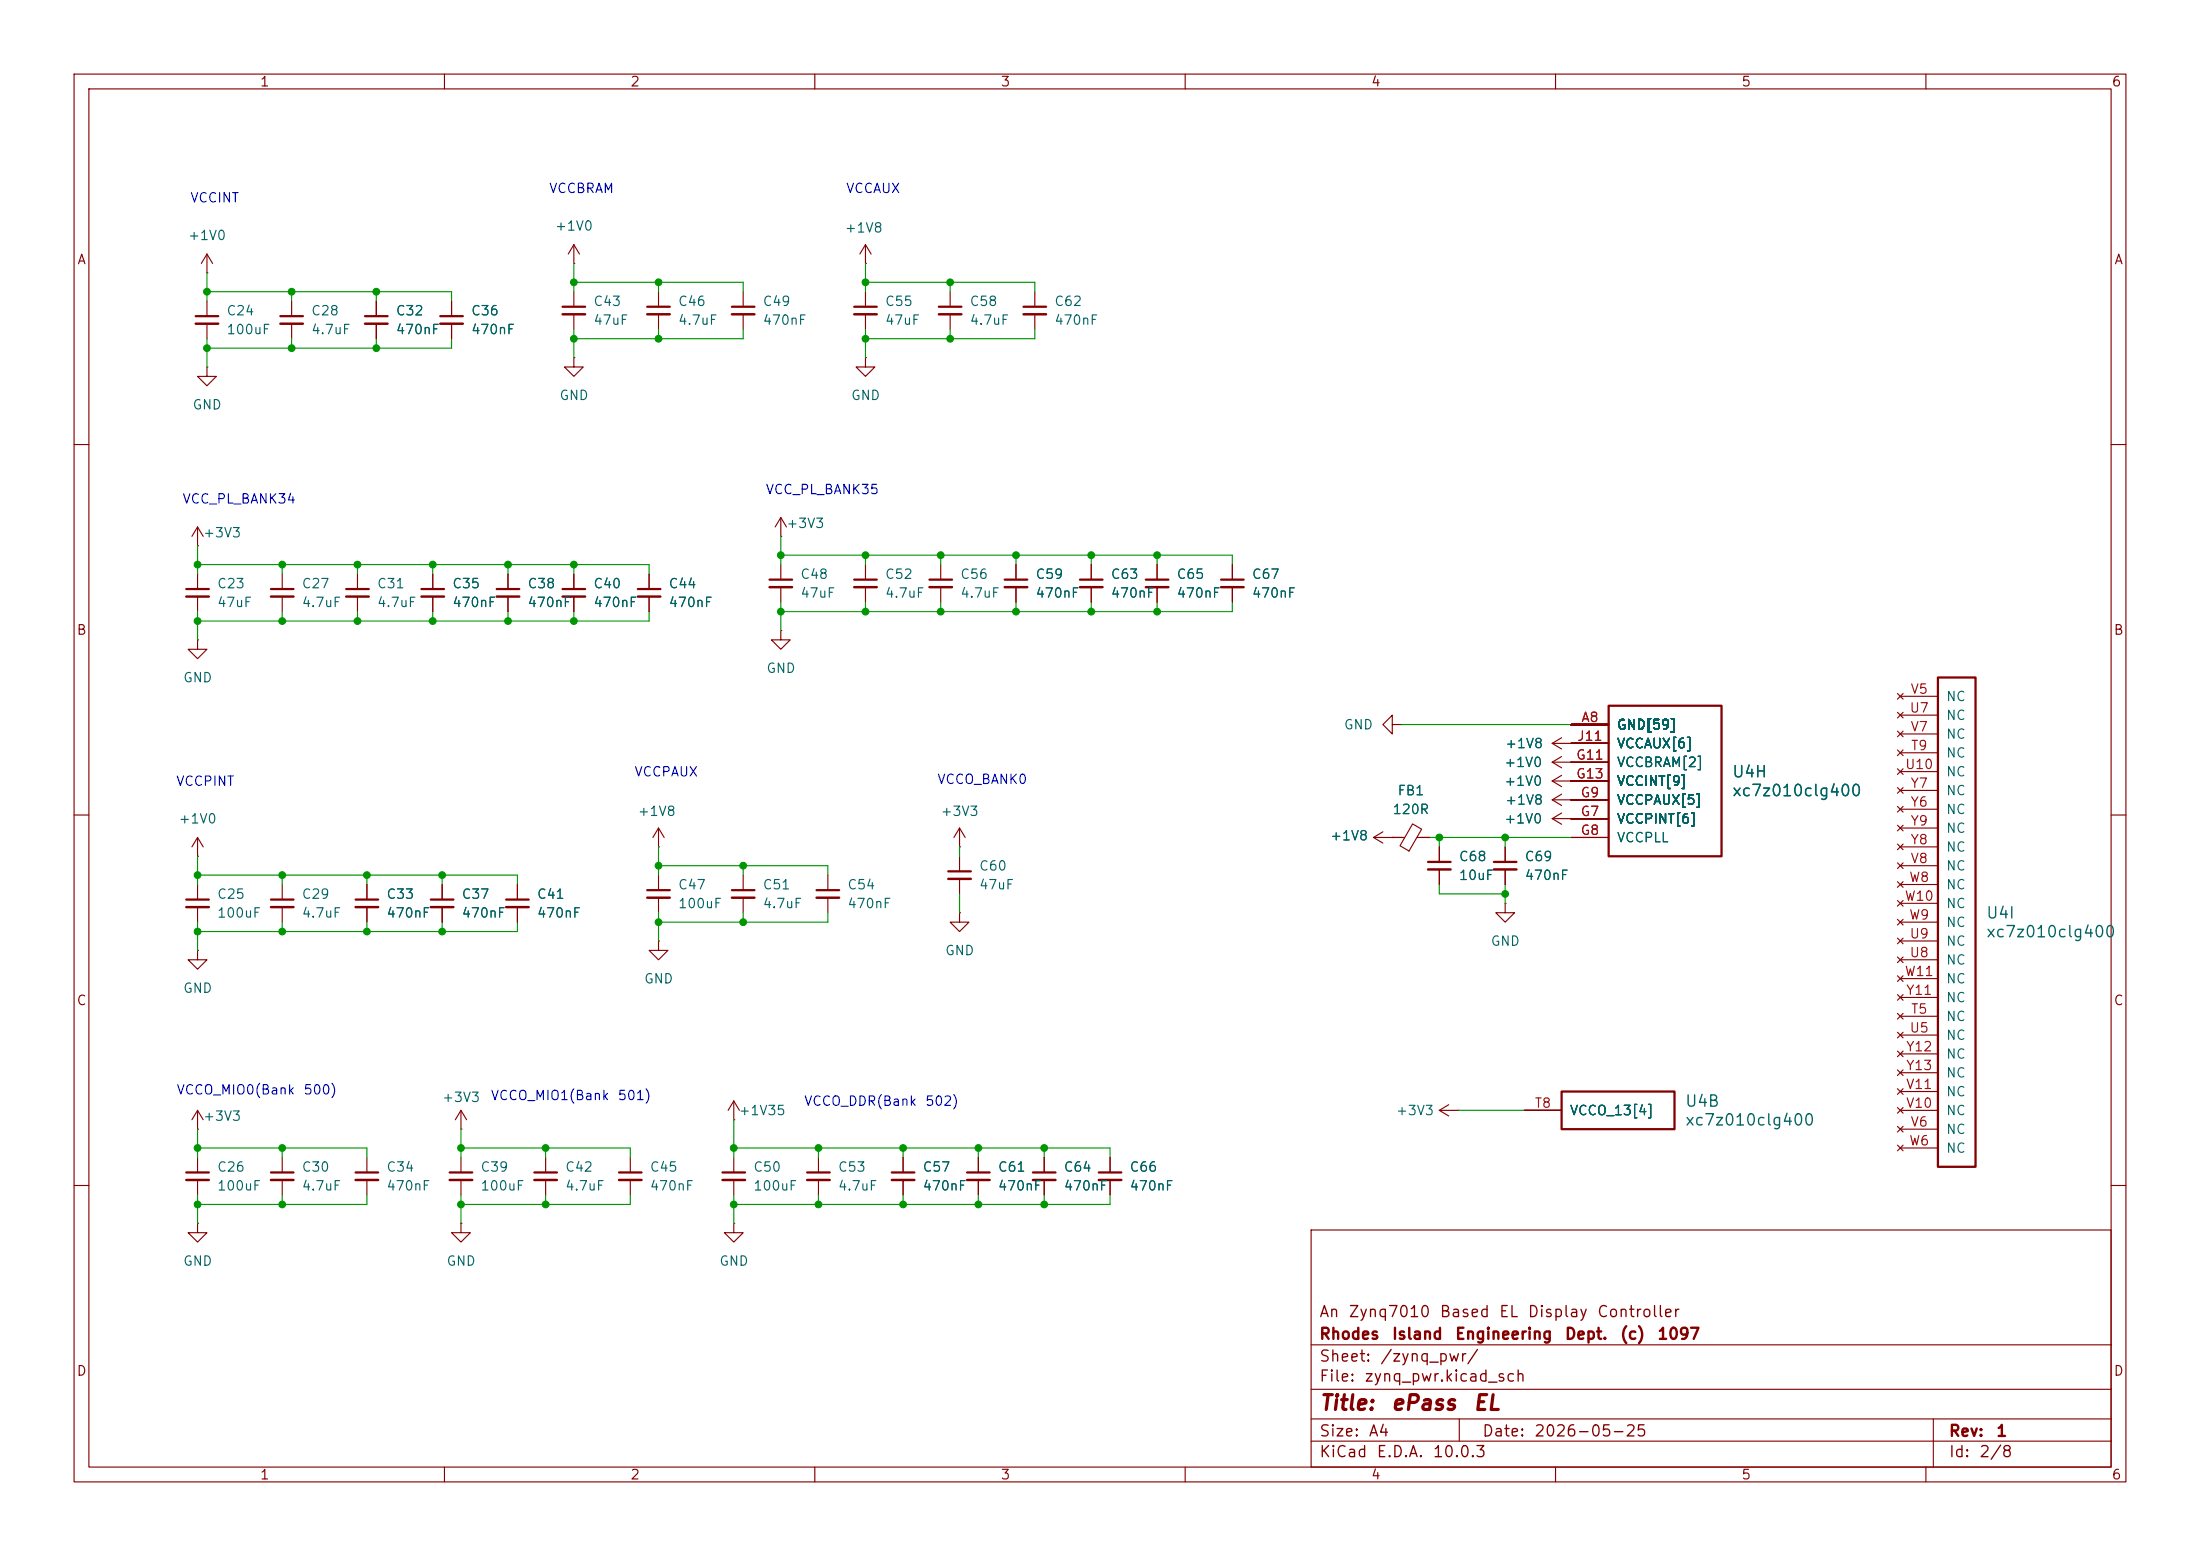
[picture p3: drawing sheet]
<svg xmlns="http://www.w3.org/2000/svg" width="297mm" height="210mm" viewBox="0 0 297 210" stroke-linecap="round" stroke-linejoin="round" font-family="sans-serif">
<g fill="none" stroke="#840000" stroke-width=".15">
<path d="M10 10h277v190h-277zM12 12h273v186h-273zM60 10v2M110 10v2M160 10v2M210 10v2M260 10v2M27.9 36.8h.1M27.9 34.3l-.7 1.3M27.9 34.3l.8 1.3M27.9 34.3v2.5M77.5 35.6h.1"/>
<path d="M77.5 33l-.8 1.3M77.5 33l.7 1.3M77.5 33v2.6M77.5 39.4v2M88.9 39.4v2M100.3 39.4v2M116.8 35.6h.1M116.8 33v2.6M116.8 39.4v2M116.8 33l-.7 1.3M116.8 33l.8 1.3M128.3 39.4v2"/>
<path d="M139.7 39.4v2M27.9 49.5v1.3h1.3l-1.3 1.3-1.2-1.3h1.2M27.9 49.5h.1M27.9 40.6v2.1M27.9 43.7v2M39.4 40.6v2.1M39.4 43.7v2M50.8 40.6v2.1M50.8 43.7v2M61 40.6v2.1M61 43.7v2M77.5 48.3v1.2h1.2l-1.2 1.3-1.3-1.3h1.3"/>
<path d="M77.5 48.3h.1M77.5 42.4v2.1M88.9 42.4v2.1M100.3 42.4v2.1M116.8 48.3v1.2h1.3l-1.3 1.3-1.2-1.3h1.2M116.8 48.3h.1M116.8 42.4v2.1M128.3 42.4v2.1M139.7 42.4v2.1M10 60h2M26.7 73.7h.1M26.7 71.1l-.8 1.3"/>
<path d="M26.7 71.1l.7 1.3M26.7 71.1v2.6M26.7 77.5v2M38.1 77.5v2M48.3 77.5v2M58.4 77.5v2M68.6 77.5v2M77.5 77.5v2M87.6 77.5v2M105.4 72.4h.1M105.4 69.9l-.8 1.2M105.4 69.9l.8 1.2"/>
<path d="M105.4 69.9v2.5M105.4 76.2v2M105.4 79.2v2.1M116.8 76.2v2M116.8 79.2v2.1M127 76.2v2M127 79.2v2.1M137.2 76.2v2M137.2 79.2v2.1M147.3 76.2v2M147.3 79.2v2.1M156.2 76.2v2"/>
<path d="M156.2 79.2v2.1M166.4 76.2v2M166.4 79.2v2.1M285 60h2M26.7 86.4v1.2h1.2l-1.2 1.3-1.3-1.3h1.3M26.7 86.4h.1M26.7 80.5v2.1M38.1 80.5v2.1M48.3 80.5v2.1M58.4 80.5v2.1M68.6 80.5v2.1M77.5 80.5v2.1"/>
<path d="M87.6 80.5v2.1M105.4 85.1v1.3h1.3l-1.3 1.2-1.3-1.2h1.3M105.4 85.1h.1M188 97.8v-1.3l-1.3 1.3 1.3 1.3v-1.3h1.2M189.2 97.8h.1M210.8 99.6l-1.3 .7M212.1 97.8h5.1M256.2 96.1l.7 .8M256.2 93.6l.7 .8M256.2 98.7l.7 .7M256.5 96.5h5.1M256.5 94h5.1"/>
<path d="M256.5 99.1h5.1M256.9 96.1l-.7 .8M256.9 93.6l-.7 .8M256.9 98.7l-.7 .7M10 110h2M26.7 115.6h.1M26.7 113v2.6M26.7 119.4v2M26.7 113l-.8 1.3M26.7 113l.7 1.3M38.1 119.4v2M49.5 119.4v2"/>
<path d="M59.7 119.4v2M69.8 119.4v2M88.9 114.3h.1M88.9 111.8v2.5M88.9 118.1v2M88.9 111.8l-.8 1.2M88.9 111.8l.8 1.2M100.3 118.1v2M111.8 118.1v2M129.5 114.3h.1M129.5 111.8l-.7 1.2M129.5 111.8l.8 1.2"/>
<path d="M129.5 111.8v2.5M129.5 115.6v2M129.5 118.6v2.1M185.4 113h4.2M185.4 113l1.3 .8M186.7 112.3l-1.3 .7M188 113h.1M190.7 111.2l1.2 .7-1.7 3-1.2-.8zM191.3 113h1.7M194.3 114.3v2M194.3 117.3v2.1M203.2 114.3v2"/>
<path d="M203.2 117.3v2.1M209.5 108h7.7M209.5 110.5h7.7M209.5 102.9h7.7M209.5 105.4h7.7M209.5 100.3h7.7M209.5 108l1.3 .7M209.5 105.4l1.3 .8M209.5 110.5l1.3 .8M209.5 100.3l1.3 .8M209.5 102.9l1.3 .7M210.8 107.2l-1.3 .8"/>
<path d="M210.8 104.6l-1.3 .8M210.8 109.7l-1.3 .8M210.8 102.1l-1.3 .8M212.1 108h.1M212.1 105.4h.1M212.1 110.5h.1M212.1 100.3h.1M212.1 102.9h.1M212.1 113h5.1M256.2 101.2l.7 .8M256.2 103.8l.7 .7M256.2 116.5l.7 .7"/>
<path d="M256.2 119l.7 .8M256.2 108.8l.7 .8M256.2 106.3l.7 .8M256.2 113.9l.7 .8M256.2 111.4l.7 .7M256.5 101.6h5.1M256.5 104.1h5.1M256.5 116.8h5.1M256.5 119.4h5.1M256.5 109.2h5.1M256.5 106.7h5.1M256.5 114.3h5.1"/>
<path d="M256.5 111.8h5.1M256.9 101.2l-.7 .8M256.9 103.8l-.7 .7M256.9 116.5l-.7 .7M256.9 119l-.7 .8M256.9 108.8l-.7 .8M256.9 106.3l-.7 .8M256.9 113.9l-.7 .8M256.9 111.4l-.7 .7M285 110h2M26.7 128.3v1.2h1.2l-1.2 1.3-1.3-1.3h1.3M26.7 128.3h.1"/>
<path d="M26.7 122.4v2.1M38.1 122.4v2.1M49.5 122.4v2.1M59.7 122.4v2.1M69.8 122.4v2.1M88.9 127v1.3h1.3l-1.3 1.2-1.3-1.2h1.3M88.9 127h.1M88.9 121.2v2M100.3 121.2v2M111.8 121.2v2M129.5 123.2v1.3h1.3l-1.3 1.2-1.2-1.2h1.2M129.5 123.2h.1"/>
<path d="M203.2 121.9v1.3h1.3l-1.3 1.3-1.3-1.3h1.3M203.2 121.9h.1M256.2 136.8l.7 .7M256.2 139.3l.7 .8M256.2 129.2l.7 .7M256.2 126.6l.7 .8M256.2 124.1l.7 .7M256.2 121.5l.7 .8M256.2 131.7l.7 .8M256.2 134.2l.7 .8M256.5 137.2h5.1M256.5 139.7h5.1"/>
<path d="M256.5 129.5h5.1M256.5 127h5.1M256.5 124.5h5.1M256.5 121.9h5.1M256.5 132.1h5.1M256.5 134.6h5.1M256.9 136.8l-.7 .7M256.9 139.3l-.7 .8M256.9 129.2l-.7 .7M256.9 126.6l-.7 .8M256.9 124.1l-.7 .7M256.9 121.5l-.7 .8"/>
<path d="M256.9 131.7l-.7 .8M256.9 134.2l-.7 .8M26.7 152.4h.1M26.7 149.9v2.5M26.7 156.2v2M26.7 159.3v2M26.7 149.9l-.8 1.2M26.7 149.9l.7 1.2M38.1 156.2v2M38.1 159.3v2M49.5 156.2v2M49.5 159.3v2"/>
<path d="M62.2 152.4h.1M62.2 149.9v2.5M62.2 156.2v2M62.2 159.3v2M62.2 149.9l-.7 1.2M62.2 149.9l.8 1.2M73.7 156.2v2M73.7 159.3v2M85.1 156.2v2M85.1 159.3v2M99.1 151.1h.1M99.1 148.6l-.8 1.3"/>
<path d="M99.1 148.6l.7 1.3M99.1 148.6v2.5M99.1 156.2v2M99.1 159.3v2M110.5 156.2v2M110.5 159.3v2M121.9 156.2v2M121.9 159.3v2M132.1 156.2v2M132.1 159.3v2M141 156.2v2M141 159.3v2"/>
<path d="M149.9 156.2v2M149.9 159.3v2M194.3 149.9h2.5M194.3 149.9l1.3 .7M195.6 149.1l-1.3 .8M196.8 149.9h.1M205.7 149.9h5.1M256.2 152l.7 .8M256.2 149.5l.7 .7M256.2 146.9l.7 .8M256.2 154.6l.7 .7M256.2 141.9l.7 .7"/>
<path d="M256.2 144.4l.7 .8M256.5 152.4h5.1M256.5 149.9h5.1M256.5 147.3h5.1M256.5 154.9h5.1M256.5 142.2h5.1M256.5 144.8h5.1M256.9 152l-.7 .8M256.9 149.5l-.7 .7M256.9 146.9l-.7 .8M256.9 154.6l-.7 .7M256.9 141.9l-.7 .7"/>
<path d="M256.9 144.4l-.7 .8M10 160h2M26.7 165.1v1.3h1.2l-1.2 1.2-1.3-1.2h1.3M26.7 165.1h.1M62.2 165.1v1.3h1.3l-1.3 1.2-1.2-1.2h1.2M62.2 165.1h.1M99.1 165.1v1.3h1.2l-1.2 1.2-1.3-1.2h1.3M99.1 165.1h.1M177 166h108v32h-108zM285 160h2M60 198v2M110 198v2"/>
<path d="M160 198v2M177 194.5h108M177 191.5h108M177 187.5h108M177 181.5h108M197 191.5v3M210 198v2M260 198v2M261 191.5v6.5"/>
</g>
<g fill="none" stroke="#840000" stroke-width=".3">
<path d="M26.4 42.7h3.1M37.8 42.7h3.1M49.3 42.7h3M59.4 42.7h3.1M75.9 41.4h3.1M87.4 41.4h3M98.8 41.4h3.1M115.3 41.4h3.1M126.7 41.4h3.1M138.2 41.4h3M25.1 79.5h3.1M36.6 79.5h3"/>
<path d="M46.7 79.5h3.1M56.9 79.5h3M67.1 79.5h3M75.9 79.5h3.1M86.1 79.5h3.1M103.9 78.2h3M115.3 78.2h3.1M125.5 78.2h3M135.6 78.2h3.1M145.8 78.2h3M154.7 78.2h3M164.8 78.2h3.1"/>
<path d="M217.2 95.3h15.2v20.3h-15.2zM261.6 91.4h5.1v66.1h-5.1zM128 117.6h3.1M192.8 116.3h3M201.7 116.3h3M25.1 121.4h3.1M36.6 121.4h3M48 121.4h3.1M58.2 121.4h3M68.3 121.4h3.1M87.4 120.1h3M98.8 120.1h3.1"/>
<path d="M110.2 120.1h3.1M25.1 158.2h3.1M36.6 158.2h3M48 158.2h3.1M60.7 158.2h3.1M72.1 158.2h3.1M83.6 158.2h3M97.5 158.2h3.1M109 158.2h3M120.4 158.2h3M130.6 158.2h3M139.4 158.2h3.1"/>
<path d="M148.3 158.2h3.1M210.8 147.3h15.3v5.1h-15.3z"/>
</g>
<g fill="none" stroke="#840000" stroke-width=".33">
<path d="M26.4 43.7h3.1M37.8 43.7h3.1M49.3 43.7h3M59.4 43.7h3.1M75.9 42.4h3.1M87.4 42.4h3M98.8 42.4h3.1M115.3 42.4h3.1M126.7 42.4h3.1M138.2 42.4h3M103.9 79.2h3M115.3 79.2h3.1"/>
<path d="M125.5 79.2h3M135.6 79.2h3.1M145.8 79.2h3M154.7 79.2h3M164.8 79.2h3.1M25.1 80.5h3.1M36.6 80.5h3M46.7 80.5h3.1M56.9 80.5h3M67.1 80.5h3M75.9 80.5h3.1M86.1 80.5h3.1"/>
<path d="M128 118.6h3.1M192.8 117.3h3M201.7 117.3h3M25.1 122.4h3.1M36.6 122.4h3M48 122.4h3.1M58.2 122.4h3M68.3 122.4h3.1M87.4 121.2h3M98.8 121.2h3.1M110.2 121.2h3.1M25.1 159.3h3.1"/>
<path d="M36.6 159.3h3M48 159.3h3.1M60.7 159.3h3.1M72.1 159.3h3.1M83.6 159.3h3M97.5 159.3h3.1M109 159.3h3M120.4 159.3h3M130.6 159.3h3M139.4 159.3h3.1M148.3 159.3h3.1"/>
</g>
<g fill="none" stroke="#009600" stroke-width=".15">
<path d="M27.9 39.4h33.1v1.2M27.9 36.8v3.8M39.4 39.4v1.2M50.8 39.4v1.2M77.5 38.1h22.8v1.3M77.5 35.6v3.8M88.9 38.1v1.3M116.8 35.6v3.8M116.8 38.1h22.9v1.3M128.3 38.1v1.3M27.9 45.7v3.8M39.4 45.7v1.3"/>
<path d="M50.8 45.7v1.3M61 45.7v1.3h-33.1M77.5 44.5v3.8M88.9 44.5v1.2M100.3 44.5v1.2h-22.8M116.8 44.5v3.8M128.3 44.5v1.2M139.7 44.5v1.2h-22.9M26.7 76.2h60.9v1.3M26.7 73.7v3.8M38.1 76.2v1.3M48.3 76.2v1.3"/>
<path d="M58.4 76.2v1.3M68.6 76.2v1.3M77.5 76.2v1.3M105.4 74.9h61v1.3M105.4 72.4v3.8M116.8 74.9v1.3M127 74.9v1.3M137.2 74.9v1.3M147.3 74.9v1.3M156.2 74.9v1.3M26.7 82.6v3.8M38.1 82.6v1.2"/>
<path d="M48.3 82.6v1.2M58.4 82.6v1.2M68.6 82.6v1.2M77.5 82.6v1.2M87.6 82.6v1.2h-60.9M105.4 81.3v3.8M116.8 81.3v1.3M127 81.3v1.3M137.2 81.3v1.3M147.3 81.3v1.3M156.2 81.3v1.3M166.4 81.3v1.3h-61"/>
<path d="M189.2 97.8h22.9M26.7 118.1h43.1v1.3M26.7 115.6v3.8M38.1 118.1v1.3M49.5 118.1v1.3M59.7 118.1v1.3M88.9 116.8h22.9v1.3M88.9 114.3v3.8M100.3 116.8v1.3M129.5 114.3v1.3M193 113h19.1M194.3 113v1.3"/>
<path d="M194.3 119.4v1.3h8.9M203.2 113v1.3M203.2 119.4v2.5M26.7 124.5v3.8M38.1 124.5v1.2M49.5 124.5v1.2M59.7 124.5v1.2M69.8 124.5v1.2h-43.1M88.9 123.2v3.8M100.3 123.2v1.3M111.8 123.2v1.3h-22.9M129.5 120.7v2.5"/>
<path d="M26.7 154.9h22.8v1.3M26.7 152.4v3.8M38.1 154.9v1.3M62.2 154.9h22.9v1.3M62.2 152.4v3.8M73.7 154.9v1.3M99.1 154.9h50.8v1.3M99.1 151.1v5.1M110.5 154.9v1.3M121.9 154.9v1.3M132.1 154.9v1.3M141 154.9v1.3"/>
<path d="M196.8 149.9h8.9M26.7 161.3v3.8M38.1 161.3v1.3M49.5 161.3v1.3h-22.8M62.2 161.3v3.8M73.7 161.3v1.3M85.1 161.3v1.3h-22.9M99.1 161.3v3.8M110.5 161.3v1.3M121.9 161.3v1.3M132.1 161.3v1.3M141 161.3v1.3"/>
<path d="M149.9 161.3v1.3h-50.8"/>
</g>
<g fill="#009600" stroke="#009600" stroke-width=".14">
<circle cx="27.9" cy="39.4" r=".46"/>
<circle cx="39.4" cy="39.4" r=".46"/>
<circle cx="39.4" cy="47" r=".46"/>
<circle cx="77.5" cy="45.7" r=".46"/>
<circle cx="77.5" cy="38.1" r=".46"/>
<circle cx="27.9" cy="47" r=".46"/>
<circle cx="50.8" cy="39.4" r=".46"/>
<circle cx="50.8" cy="47" r=".46"/>
<circle cx="88.9" cy="45.7" r=".46"/>
<circle cx="68.6" cy="76.2" r=".46"/>
<circle cx="77.5" cy="76.2" r=".46"/>
<circle cx="88.9" cy="38.1" r=".46"/>
<circle cx="68.6" cy="83.8" r=".46"/>
<circle cx="77.5" cy="83.8" r=".46"/>
<circle cx="73.7" cy="154.9" r=".46"/>
<circle cx="100.3" cy="116.8" r=".46"/>
<circle cx="88.9" cy="116.8" r=".46"/>
<circle cx="59.7" cy="125.7" r=".46"/>
<circle cx="59.7" cy="118.1" r=".46"/>
<circle cx="100.3" cy="124.5" r=".46"/>
<circle cx="88.9" cy="124.5" r=".46"/>
<circle cx="99.1" cy="154.9" r=".46"/>
<circle cx="99.1" cy="162.6" r=".46"/>
<circle cx="73.7" cy="162.6" r=".46"/>
<circle cx="38.1" cy="118.1" r=".46"/>
<circle cx="38.1" cy="125.7" r=".46"/>
<circle cx="26.7" cy="125.7" r=".46"/>
<circle cx="49.5" cy="125.7" r=".46"/>
<circle cx="26.7" cy="118.1" r=".46"/>
<circle cx="49.5" cy="118.1" r=".46"/>
<circle cx="26.7" cy="76.2" r=".46"/>
<circle cx="26.7" cy="83.8" r=".46"/>
<circle cx="38.1" cy="76.2" r=".46"/>
<circle cx="48.3" cy="83.8" r=".46"/>
<circle cx="38.1" cy="83.8" r=".46"/>
<circle cx="58.4" cy="76.2" r=".46"/>
<circle cx="58.4" cy="83.8" r=".46"/>
<circle cx="48.3" cy="76.2" r=".46"/>
<circle cx="26.7" cy="162.6" r=".46"/>
<circle cx="26.7" cy="154.9" r=".46"/>
<circle cx="38.1" cy="154.9" r=".46"/>
<circle cx="38.1" cy="162.6" r=".46"/>
<circle cx="62.2" cy="154.9" r=".46"/>
<circle cx="62.2" cy="162.6" r=".46"/>
<circle cx="110.5" cy="154.9" r=".46"/>
<circle cx="121.9" cy="162.6" r=".46"/>
<circle cx="121.9" cy="154.9" r=".46"/>
<circle cx="110.5" cy="162.6" r=".46"/>
<circle cx="127" cy="74.9" r=".46"/>
<circle cx="137.2" cy="82.6" r=".46"/>
<circle cx="127" cy="82.6" r=".46"/>
<circle cx="137.2" cy="74.9" r=".46"/>
<circle cx="156.2" cy="82.6" r=".46"/>
<circle cx="156.2" cy="74.9" r=".46"/>
<circle cx="147.3" cy="82.6" r=".46"/>
<circle cx="147.3" cy="74.9" r=".46"/>
<circle cx="116.8" cy="38.1" r=".46"/>
<circle cx="128.3" cy="38.1" r=".46"/>
<circle cx="128.3" cy="45.7" r=".46"/>
<circle cx="116.8" cy="45.7" r=".46"/>
<circle cx="203.2" cy="113" r=".46"/>
<circle cx="141" cy="162.6" r=".46"/>
<circle cx="141" cy="154.9" r=".46"/>
<circle cx="132.1" cy="154.9" r=".46"/>
<circle cx="132.1" cy="162.6" r=".46"/>
<circle cx="203.2" cy="120.7" r=".46"/>
<circle cx="194.3" cy="113" r=".46"/>
<circle cx="116.8" cy="74.9" r=".46"/>
<circle cx="116.8" cy="82.6" r=".46"/>
<circle cx="105.4" cy="74.9" r=".46"/>
<circle cx="105.4" cy="82.6" r=".46"/>
</g>
<g font-size="2" fill="#840000">
<text x="178" y="190.8">Title:</text>
<text x="187.7" y="190.8">ePass</text>
<text x="198.8" y="190.8">EL</text>
</g>
<g font-size="1.5" fill="#006464">
<text x="233.7" y="105.3">U4H</text>
<text x="233.7" y="107.8">xc7z010clg400</text>
<text x="268" y="124.4">U4I</text>
<text x="268" y="126.9">xc7z010clg400</text>
<text x="227.4" y="149.8">U4B</text>
<text x="227.4" y="152.3">xc7z010clg400</text>
</g>
<g font-size="1.5" fill="#840000">
<text x="178" y="178.2">An</text>
<text x="181.9" y="178.2">Zynq7010</text>
<text x="194.2" y="178.2">Based</text>
<text x="202.3" y="178.2">EL</text>
<text x="206.1" y="178.2">Display</text>
<text x="215.5" y="178.2">Controller</text>
<text x="178" y="184.2">Sheet:</text>
<text x="178" y="181.2">Rhodes</text>
<text x="186.2" y="184.2">/zynq_pwr/</text>
<text x="187.8" y="181.2">Island</text>
<text x="196.3" y="181.2">Engineering</text>
<text x="211.2" y="181.2">Dept.</text>
<text x="218.6" y="181.2">(c)</text>
<text x="223.6" y="181.2">1097</text>
<text x="178" y="186.9">File:</text>
<text x="184.1" y="186.9">zynq_pwr.kicad_sch</text>
<text x="178" y="197.1">KiCad</text>
<text x="178" y="194.3">Size:</text>
<text x="184.7" y="194.3">A4</text>
<text x="185.7" y="197.1">E.D.A.</text>
<text x="193.3" y="197.1">10.0.3</text>
<text x="200" y="194.3">Date:</text>
<text x="207" y="194.3">2026-05-25</text>
<text x="263" y="194.3">Rev:</text>
<text x="263" y="197.1">Id:</text>
<text x="267.1" y="197.1">2/8</text>
<text x="269.4" y="194.3">1</text>
</g>
<g font-size="1.3" fill="#840000">
<text x="35" y="12">1</text>
<text x="85" y="12">2</text>
<text x="135" y="12">3</text>
<text x="185" y="12">4</text>
<text x="235" y="12">5</text>
<text x="285" y="12">6</text>
<text x="10.3" y="36">A</text>
<text x="285.3" y="36">A</text>
<text x="10.3" y="86">B</text>
<text x="285.3" y="86">B</text>
<text x="10.3" y="136">C</text>
<text x="285.3" y="136">C</text>
<text x="10.3" y="186">D</text>
<text x="285.3" y="186">D</text>
<text x="35" y="200">1</text>
<text x="85" y="200">2</text>
<text x="135" y="200">3</text>
<text x="185" y="200">4</text>
<text x="235" y="200">5</text>
<text x="285" y="200">6</text>
</g>
<g font-size="1.3" fill="#0000c2">
<text x="25.6" y="27.6">VCCINT</text>
<text x="74" y="26.4">VCCBRAM</text>
<text x="114.1" y="26.4">VCCAUX</text>
<text x="24.5" y="68.3">VCC_PL_BANK34</text>
<text x="103.3" y="67">VCC_PL_BANK35</text>
<text x="23.7" y="106.4">VCCPINT</text>
<text x="85.6" y="105.1">VCCPAUX</text>
<text x="126.4" y="106.1">VCCO_BANK0</text>
<text x="23.7" y="148">VCCO_MIO0(Bank</text>
<text x="40.9" y="148">500)</text>
<text x="66.2" y="148.8">VCCO_MIO1(Bank</text>
<text x="83.3" y="148.8">501)</text>
<text x="108.5" y="149.6">VCCO_DDR(Bank</text>
<text x="124.8" y="149.6">502)</text>
</g>
<g font-size="1.3" fill="#006464">
<text x="25.3" y="32.7">+1V0</text>
<text x="74.8" y="31.5">+1V0</text>
<text x="113.9" y="31.7">+1V8</text>
<text x="80" y="41.6">C43</text>
<text x="91.4" y="41.6">C46</text>
<text x="102.9" y="41.6">C49</text>
<text x="119.4" y="41.6">C55</text>
<text x="130.8" y="41.6">C58</text>
<text x="142.2" y="41.6">C62</text>
<text x="30.5" y="45.4">100uF</text>
<text x="30.5" y="42.9">C24</text>
<text x="41.9" y="42.9">C28</text>
<text x="41.9" y="45.4">4.7uF</text>
<text x="53.3" y="45.4">470nF</text>
<text x="53.3" y="42.9">C32</text>
<text x="63.5" y="45.4">470nF</text>
<text x="63.5" y="42.9">C36</text>
<text x="80" y="44.2">47uF</text>
<text x="91.4" y="44.2">4.7uF</text>
<text x="102.9" y="44.2">470nF</text>
<text x="119.4" y="44.2">47uF</text>
<text x="130.8" y="44.2">4.7uF</text>
<text x="142.2" y="44.2">470nF</text>
<text x="25.9" y="55.6">GND</text>
<text x="75.4" y="54.3">GND</text>
<text x="114.8" y="54.3">GND</text>
<text x="106.1" y="71.6">+3V3</text>
<text x="27.3" y="72.9">+3V3</text>
<text x="29.2" y="79.7">C23</text>
<text x="29.2" y="82.3">47uF</text>
<text x="40.6" y="79.7">C27</text>
<text x="40.6" y="82.3">4.7uF</text>
<text x="50.8" y="79.7">C31</text>
<text x="50.8" y="82.3">4.7uF</text>
<text x="61" y="82.3">470nF</text>
<text x="61" y="79.7">C35</text>
<text x="71.1" y="82.3">470nF</text>
<text x="71.1" y="79.7">C38</text>
<text x="80" y="82.3">470nF</text>
<text x="80" y="79.7">C40</text>
<text x="90.2" y="82.3">470nF</text>
<text x="90.2" y="79.7">C44</text>
<text x="108" y="78.4">C48</text>
<text x="108" y="81">47uF</text>
<text x="119.4" y="78.4">C52</text>
<text x="119.4" y="81">4.7uF</text>
<text x="129.5" y="78.4">C56</text>
<text x="129.5" y="81">4.7uF</text>
<text x="139.7" y="81">470nF</text>
<text x="139.7" y="78.4">C59</text>
<text x="149.9" y="81">470nF</text>
<text x="149.9" y="78.4">C63</text>
<text x="158.8" y="81">470nF</text>
<text x="158.8" y="78.4">C65</text>
<text x="168.9" y="81">470nF</text>
<text x="168.9" y="78.4">C67</text>
<text x="24.6" y="92.4">GND</text>
<text x="103.4" y="91.1">GND</text>
<text x="262.6" y="95">NC</text>
<text x="181.3" y="98.8">GND</text>
<text x="203.1" y="101.3">+1V8</text>
<text x="218.2" y="98.8">GND[59]</text>
<text x="218.2" y="101.3">VCCAUX[6]</text>
<text x="262.6" y="97.5">NC</text>
<text x="262.6" y="100">NC</text>
<text x="188.6" y="107.7">FB1</text>
<text x="203" y="106.4">+1V0</text>
<text x="203" y="103.8">+1V0</text>
<text x="218.2" y="103.8">VCCBRAM[2]</text>
<text x="218.2" y="106.4">VCCINT[9]</text>
<text x="262.6" y="102.6">NC</text>
<text x="262.6" y="105.1">NC</text>
<text x="262.6" y="107.7">NC</text>
<text x="24" y="111.5">+1V0</text>
<text x="86" y="110.4">+1V8</text>
<text x="126.9" y="110.4">+3V3</text>
<text x="179.5" y="113.7">+1V8</text>
<text x="187.9" y="110.2">120R</text>
<text x="203" y="111.5">+1V0</text>
<text x="203.1" y="108.9">+1V8</text>
<text x="218.2" y="108.9">VCCPAUX[5]</text>
<text x="218.2" y="111.5">VCCPINT[6]</text>
<text x="262.6" y="110.2">NC</text>
<text x="262.6" y="112.7">NC</text>
<text x="132.1" y="117.8">C60</text>
<text x="196.9" y="116.5">C68</text>
<text x="196.9" y="119.1">10uF</text>
<text x="205.7" y="119.1">470nF</text>
<text x="205.7" y="116.5">C69</text>
<text x="218.2" y="114">VCCPLL</text>
<text x="262.6" y="117.8">NC</text>
<text x="262.6" y="115.3">NC</text>
<text x="29.2" y="124.2">100uF</text>
<text x="29.2" y="121.6">C25</text>
<text x="40.6" y="121.6">C29</text>
<text x="40.6" y="124.2">4.7uF</text>
<text x="52.1" y="124.2">470nF</text>
<text x="52.1" y="121.6">C33</text>
<text x="62.2" y="124.2">470nF</text>
<text x="62.2" y="121.6">C37</text>
<text x="72.4" y="124.2">470nF</text>
<text x="72.4" y="121.6">C41</text>
<text x="91.4" y="122.9">100uF</text>
<text x="91.4" y="120.4">C47</text>
<text x="102.9" y="120.4">C51</text>
<text x="102.9" y="122.9">4.7uF</text>
<text x="114.3" y="122.9">470nF</text>
<text x="114.3" y="120.4">C54</text>
<text x="132.1" y="120.4">47uF</text>
<text x="262.6" y="120.4">NC</text>
<text x="262.6" y="125.4">NC</text>
<text x="262.6" y="122.9">NC</text>
<text x="127.5" y="129.2">GND</text>
<text x="201.2" y="128">GND</text>
<text x="262.6" y="130.5">NC</text>
<text x="262.6" y="128">NC</text>
<text x="24.6" y="134.3">GND</text>
<text x="86.9" y="133.1">GND</text>
<text x="262.6" y="133.1">NC</text>
<text x="262.6" y="135.6">NC</text>
<text x="262.6" y="138.1">NC</text>
<text x="262.6" y="140.7">NC</text>
<text x="262.6" y="143.2">NC</text>
<text x="59.6" y="149.1">+3V3</text>
<text x="262.6" y="148.3">NC</text>
<text x="262.6" y="145.8">NC</text>
<text x="27.3" y="151.6">+3V3</text>
<text x="99.6" y="150.8">+1V35</text>
<text x="188.4" y="150.8">+3V3</text>
<text x="211.8" y="150.8">VCCO_13[4]</text>
<text x="262.6" y="153.4">NC</text>
<text x="262.6" y="150.8">NC</text>
<text x="262.6" y="155.9">NC</text>
<text x="29.2" y="161">100uF</text>
<text x="29.2" y="158.5">C26</text>
<text x="40.6" y="158.5">C30</text>
<text x="40.6" y="161">4.7uF</text>
<text x="52.1" y="161">470nF</text>
<text x="52.1" y="158.5">C34</text>
<text x="64.8" y="161">100uF</text>
<text x="64.8" y="158.5">C39</text>
<text x="76.2" y="158.5">C42</text>
<text x="76.2" y="161">4.7uF</text>
<text x="87.6" y="161">470nF</text>
<text x="87.6" y="158.5">C45</text>
<text x="101.6" y="161">100uF</text>
<text x="101.6" y="158.5">C50</text>
<text x="113" y="158.5">C53</text>
<text x="113" y="161">4.7uF</text>
<text x="124.5" y="161">470nF</text>
<text x="124.5" y="158.5">C57</text>
<text x="134.6" y="161">470nF</text>
<text x="134.6" y="158.5">C61</text>
<text x="143.5" y="161">470nF</text>
<text x="143.5" y="158.5">C64</text>
<text x="152.4" y="161">470nF</text>
<text x="152.4" y="158.5">C66</text>
<text x="24.6" y="171.2">GND</text>
<text x="60.2" y="171.2">GND</text>
<text x="97" y="171.2">GND</text>
</g>
<g font-size="1.3" fill="#a90000">
<text x="257.8" y="94">V5</text>
<text x="212.8" y="100.3">J11</text>
<text x="213.4" y="97.8">A8</text>
<text x="257.7" y="96.5">U7</text>
<text x="257.8" y="99">V7</text>
<text x="257.9" y="101.6">T9</text>
<text x="212.7" y="102.8">G11</text>
<text x="212.7" y="105.4">G13</text>
<text x="213.3" y="107.9">G9</text>
<text x="257.1" y="104.1">U10</text>
<text x="257.8" y="106.7">Y7</text>
<text x="213.3" y="110.5">G7</text>
<text x="213.3" y="113">G8</text>
<text x="257.8" y="109.2">Y6</text>
<text x="257.8" y="111.7">Y9</text>
<text x="257.6" y="119.4">W8</text>
<text x="257.8" y="116.8">V8</text>
<text x="257.8" y="114.3">Y8</text>
<text x="257" y="121.9">W10</text>
<text x="257.6" y="124.4">W9</text>
<text x="257.7" y="129.5">U8</text>
<text x="257.7" y="127">U9</text>
<text x="257" y="132.1">W11</text>
<text x="257.2" y="134.6">Y11</text>
<text x="257.9" y="137.1">T5</text>
<text x="257.2" y="142.2">Y12</text>
<text x="257.7" y="139.7">U5</text>
<text x="207.1" y="149.8">T8</text>
<text x="257.2" y="149.8">V10</text>
<text x="257.2" y="147.3">V11</text>
<text x="257.2" y="144.8">Y13</text>
<text x="257.6" y="154.9">W6</text>
<text x="257.8" y="152.4">V6</text>
</g>
</svg>
